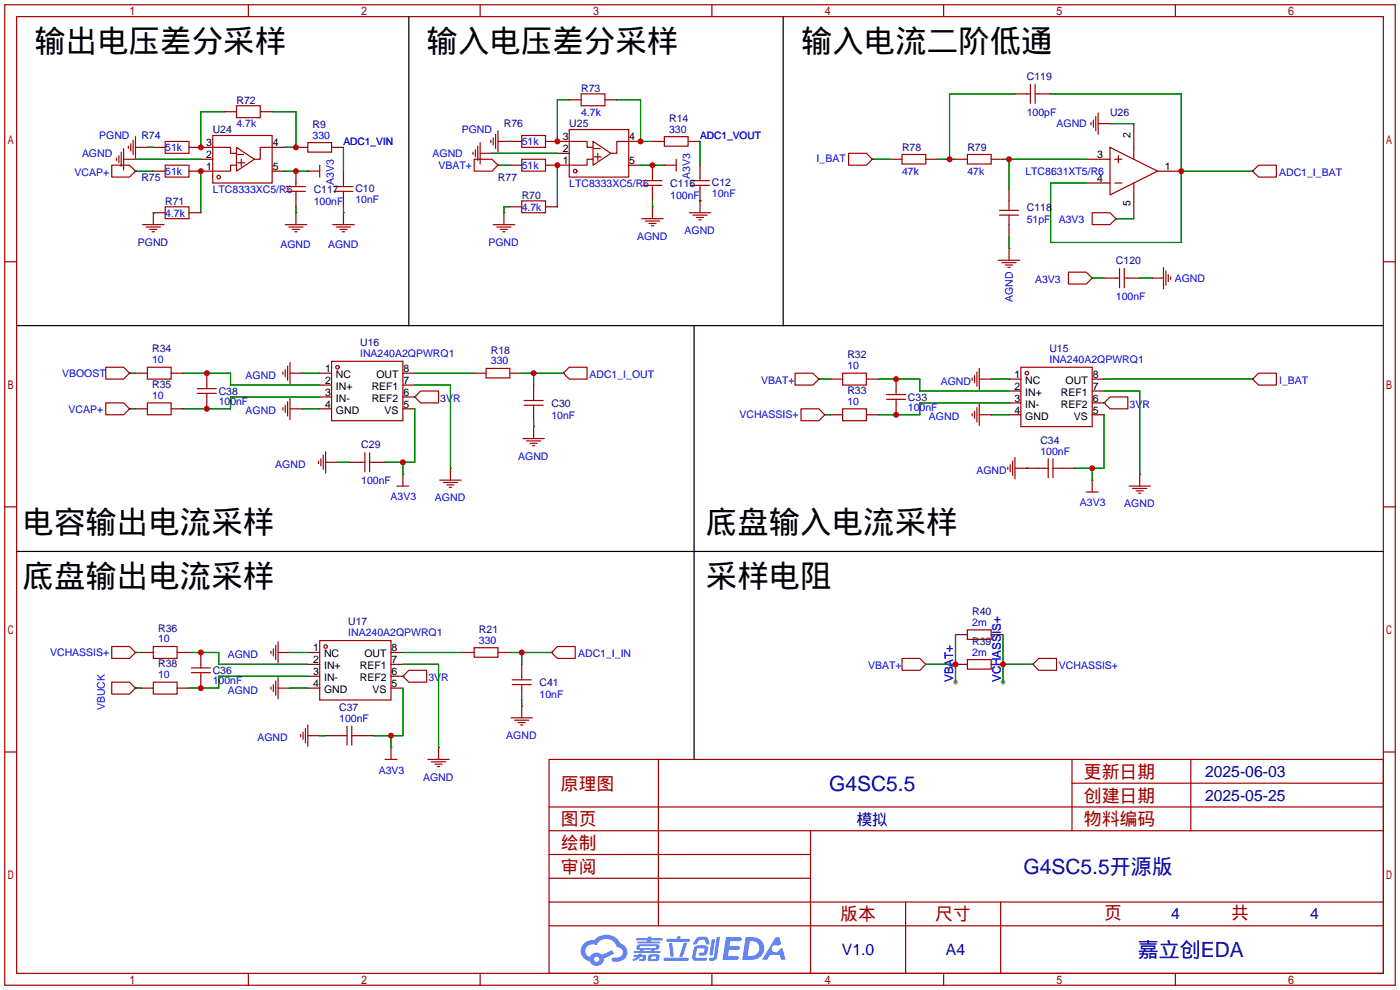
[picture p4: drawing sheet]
<svg xmlns="http://www.w3.org/2000/svg" width="299mm" height="212mm" viewBox="0 0 299 212" stroke-linecap="round" stroke-linejoin="round" font-family="sans-serif">
<g fill="#999">
<circle cx="214.4" cy="145.8" r=".51"/>
<circle cx="204.2" cy="145.8" r=".51"/>
</g>
<g fill="none" stroke="#a10000" stroke-width=".25">
<path d="M1 1h297.2v209.6h-297.2zM3.6 3.6h292.1v204.4h-292.1zM53.1 1v2.6M102.6 1v2.6M152.1 1v2.6M201.7 1v2.6M251.2 1v2.6M1 55.9h2.6M295.7 55.9h2.5M1 108.3h2.6M295.7 108.3h2.5M1 160.7h2.6"/>
<path d="M117.3 162.3h178.4v45.7h-178.4zM117.3 177.5h178.4M117.3 172.5h178.4M140.7 162.3v35.6M173.2 177.5v30.5M229.1 162.3v15.2M229.1 167.4h66.6M254.5 162.3v15.2M295.7 160.7h2.5M117.3 182.6h55.9M117.3 197.9h178.4M117.3 192.8h178.4"/>
<path d="M117.3 187.7h55.9M193.5 192.8v15.2M213.9 192.8v15.2M53.1 208v2.6M102.6 208v2.6M152.1 208v2.6M201.7 208v2.6M251.2 208v2.6"/>
</g>
<g fill="#5487ff">
<path d="M155.2 200.3h2.6a.48 .48 0 0 1 .7 .4 .48 .48 0 0 1-.6 .4h-1.8l-.2 1.1h1.9a.43 .43 0 0 1 .4 .4 .43 .43 0 0 1-.5 .4h-1.9l-.2 1.3h1.7a.45 .45 0 0 1 .5 .2 .45 .45 0 0 1-.1 .6h-3.3z"/>
<path d="M165.7 200.3h.9l.4 1.5-.8 .3a.84 .84 0 0 0-1.2 .3 .84 .84 0 0 0 .4 1.1 .84 .84 0 0 0 1.1-.4l.1-.2 .6-.3 .7 2.5h-1l-.2-1h-2.1l-.6 1h-1.1z"/>
<path d="M152.1 200.8h.7l-.5 3.1a.36 .36 0 0 1-.3 .3 .36 .36 0 0 1-.4-.3z"/>
<path d="M153.2 200.2h.7l-.6 4.3a1.13 1.13 0 0 1-1.8 .6l.2-.4h.7l.2-.2z"/>
<path d="M148.9 200.6l.6-.4h1a.77 .77 0 0 1 .9 .5l.3 1-.2 .2h-.5l-.3-.9-.2-.2-1 .1-.7 1-.6-.1-.1-.2z"/>
<path d="M148.4 202.4l.6-.3h1.7a.81 .81 0 0 1 .7 .5 .81 .81 0 0 1-.2 .8 .81 .81 0 0 1-.9 .8h-.7a.32 .32 0 0 1-.3-.3 .32 .32 0 0 1 .4-.3h.7l.2-.9-1.6 .1-.4 1.8 2.2 .1a.32 .32 0 0 1 .3 .4 .32 .32 0 0 1-.4 .2h-2.2l-.5-.3-.1-.5z"/>
<path d="M141.9 204.7h5a.33 .33 0 0 1 .3 .3 .33 .33 0 0 1-.3 .3h-4.9l-.2-.1z"/>
<path d="M146.1 201.5h.8l-.7 2a.98 .98 0 0 1-.7 1.1l-.3-.3z"/>
<path d="M143 201.6h.7l.3 2.5a.34 .34 0 0 1-.3 .4 .34 .34 0 0 1-.4-.3z"/>
<path d="M142.5 200.7h2.1l.3-.6h.6l-.1 .6h1.7a.32 .32 0 0 1 .4 .3 .32 .32 0 0 1-.4 .3h-4.5l-.2-.2z"/>
<path d="M135.5 204.1h.9l.1-.3h.6v.3h.8a.82 .82 0 0 1-.5 1.3h-.8v-.4l.7-.1 .1-.3a.68 .68 0 0 0-1 .4l-1.1 .4-.1-.4 .9-.5h-.7z"/>
<path d="M136 200.5h2.4l.1-.3h.7v.3h2.2l.2 .3-.2 .2h-2.3v.2h1.8l.2 .3-.2 .1h-4.5l-.1-.4h2l.1-.2h-2.3l-.1-.2z"/>
<path d="M159.4 200.3l-.8 4.9h1.7a2.5 2.5 0 0 0 3-2.5 2.5 2.5 0 0 0-3.1-2.4zM160.3 201.1a1.61 1.61 0 0 1 2 1.5 1.61 1.61 0 0 1-1.8 1.7h-.7z"/>
<path d="M136.2 202a.55 .55 0 0 0-.2 .8 .55 .55 0 0 0 .7 .2l.1 .3h-1.3v.3l5.4 .1 .3-.2-.2-.2h-1.2l.2-.3a.7 .7 0 0 0 .8-.3 .7 .7 0 0 0 0-.8l-4.2-.1zM136.8 202.3l3.3-.1 .1 .1-.2 .3h-3.2zM137.5 203h1.7l-.2 .3h-1.4z"/>
<path d="M138.6 204.2a1.05 1.05 0 0 0 0 1.2 2.91 2.91 0 0 0 2.2-.2 .98 .98 0 0 0 0-1.2h-1.6zM139.2 204.5l.9-.1 .1 .4-.2 .2-.8-.1z"/>
<path d="M124.9 201.6a2.23 2.23 0 0 0-.7 2.3 2.23 2.23 0 0 0 1.8 1.6 1.58 1.58 0 0 0 1.8 .9 1.58 1.58 0 0 0 1.3-1.5l2.2-1.1-.5-.7-2.1 1a1.65 1.65 0 0 0-2.7 .4 1.45 1.45 0 0 1-.8-1.9 1.45 1.45 0 0 1 2-.7l.3 .1a2.3 2.3 0 0 1 2.3-1.3 2.3 2.3 0 0 1 2 1.7 1.12 1.12 0 0 1 1.3 1 1.12 1.12 0 0 1-1.1 1.2h-.7a.45 .45 0 0 0-.6 .4 .45 .45 0 0 0 .5 .5 2.21 2.21 0 0 0 2.2-.5 2.21 2.21 0 0 0 .5-2.3 2.13 2.13 0 0 0-1.3-1.1 3.3 3.3 0 0 0-5.6-.7l-1.1 .1zM127 205a.57 .57 0 0 1 1.1 0 .57 .57 0 0 1-1.1 0z"/>
</g>
<g fill="none" stroke="#a10000" stroke-width=".25">
<path d="M220.2 18v4.1M221.2 18v4.1M23.9 35.3h3.8l1.3 1.3-1.3 1.2h-3.8zM24.9 33.8v.5M25.4 33.3v1.5M25.9 32.5v3.1M26.4 34h2.6M26.4 31.8v4.5M27.4 31.2v.6M27.9 30.7v1.6M28.4 30v3M29 31.5h2.5"/>
<path d="M29 29.2v4.6M35.3 30.2h5.1v2.6h-5.1zM35.3 35.3h5.1v2.5h-5.1zM45.5 29h12.7v10.1h-12.7zM45.5 31.5h3.8v1.3h1.2M50.5 22.6h5.1v2.5h-5.1zM50.5 35.3h-1.2v1.3h-3.8M50.5 31.5l3.9 2.5-3.9 2.6zM50.8 34.8h1.5M50.8 33h1.3M51.6 34v1.6M58.2 31.5h-2.6v2.5h-1.2"/>
<path d="M61.2 39.9h4.1M63.2 39.1v.8M65.8 30.5h5.1v2h-5.1zM65.8 36.6h2.5M68.3 35.3v2.5M71.4 39.9h4M73.4 39.1v.8M101.1 32.5v.5M101.3 34h3.9l1.2 1.3-1.2 1.3h-3.9zM101.6 32v1.5M102.1 31.2v3.1M102.6 32.8h2.6"/>
<path d="M102.6 30.5v4.6M104.9 30v.5M105.4 29.5v1.5M105.9 28.7v3.1M106.4 30.2h2.6M106.4 27.9v4.6M111.5 29h5.1v2.5h-5.1zM111.5 34h5.1v2.6h-5.1zM121.7 27.7h12.7v10.1h-12.7zM121.7 30.2h3.8v1.3h1.2M124.2 20.1h5.1v2.5h-5.1zM126.7 34h-1.2v1.3h-3.8"/>
<path d="M126.7 30.2l3.9 2.6-3.9 2.5zM127 33.5h1.5M127 31.8h1.3M127.8 32.8v1.5M134.4 30.2h-2.6v2.6h-1.2M137.4 38.6h4.1M137.4 39.6h4.1M139.4 37.8v.8M139.4 39.6v.8M142 29.2h5.1v2h-5.1zM142 35.3h2.5M144.5 34v2.6"/>
<path d="M147.6 38.6h4M147.6 39.6h4M149.6 37.8v.8M149.6 39.6v.8M181.4 32.8h3.8l1.2 1.2-1.2 1.3h-3.8zM192.8 33h5.1v2.1h-5.1zM206.8 33h5v2.1h-5zM219.5 20.1h.7M221.2 20.1h.8M233.2 26.2v.5M233.7 25.7v1.5M234.2 24.9v3"/>
<path d="M234.7 26.4h2.5M234.7 24.1v4.6M237.2 31.5l10.2 5.1-10.2 5.1zM238.3 34h1.5M238.3 39.1h1.5M239 33.3v1.5M242.3 31.5v2.5M242.3 39.1v2.6M269 35.3h3.8v2.5h-3.8l-1.3-1.2zM30.5 48h4.6M31.2 48.5h3.1M32 49h1.5"/>
<path d="M32.5 49.5h.5M32.8 45.5v2.5M35.3 44.2h5.1v2.5h-5.1zM61 48h4.5M61.2 40.9h4.1M61.7 48.5h3.1M62.5 49h1.5M63 49.5h.5M63.2 40.9v.8M63.2 45.5v2.5M71.1 48h4.6M71.4 40.9h4"/>
<path d="M71.9 48.5h3M72.6 49h1.6M73.2 49.5h.5M73.4 40.9v.8M73.4 45.5v2.5M105.4 48h4.6M106.2 48.5h3M106.9 49h1.6M107.4 49.5h.5M107.7 45.5v2.5M111.5 42.9h5.1v2.6h-5.1zM137.2 46.7h4.5"/>
<path d="M137.9 47.2h3.1M138.7 47.8h1.5M139.2 48.3h.5M139.4 44.2v2.5M147.3 45.5h4.6M148.1 46h3M148.8 46.5h1.6M149.4 47h.5M149.6 42.9v2.6M213.4 55.6h4.5M213.6 46h4.1M213.6 45h4.1"/>
<path d="M214.1 56.1h3.1M214.9 56.6h1.5M215.4 57.2h.5M215.6 42.9v2.1M215.6 46v2M215.6 53.1v2.5M228.3 58.2h3.9l1.2 1.2-1.2 1.3h-3.9zM233.4 45.5h3.8l1.3 1.2-1.3 1.3h-3.8zM238.5 59.4h.8M239.3 57.4v4.1M240.3 59.4h.7M240.3 57.4v4.1"/>
<path d="M246.1 59.4h2.6M248.7 57.2v4.5M249.2 57.9v3.1M249.7 58.7v1.5M250.2 59.2v.5M22.6 78.5h3.8l1.3 1.3-1.3 1.2h-3.8zM31.5 78.5h5.1v2.5h-5.1zM60.5 79.5v.5M61 79v1.5M61.5 78.2v3.1M62 77.5v4.5M62 79.8h2.5"/>
<path d="M70.9 77.2h15.2v12.7h-15.2zM103.9 78.7h5.1v2.1h-5.1zM120.4 79.8l1.3-1.3h3.8v2.5h-3.8zM169.9 79.8h3.8l1.3 1.2-1.3 1.3h-3.8zM180.1 79.8h5.1v2.5h-5.1zM208.8 79.5v3M209.3 78.7v4.6M218.2 78.5h15.2v12.7h-15.2zM269 79.8h3.8v2.5h-3.8l-1.3-1.3zM22.6 86.1h3.8l1.3 1.3-1.3 1.2h-3.8zM31.5 86.1h5.1v2.5h-5.1zM42.2 84.1h4"/>
<path d="M42.2 83.1h4M44.2 82.3v.8M44.2 84.1v.7M60.5 87.1v.5M61 86.6v1.5M61.5 85.9v3M62 87.4h2.5M62 85.1v4.6M68.1 98.6v.5M68.6 98v1.6M69.1 97.3v3M69.6 98.8h2.5"/>
<path d="M69.6 96.5v4.6M77.2 98.8h.8M78 96.8v4M79 98.8h.8M79 96.8v4M88.6 84.8l1.3-1.2h3.8v2.5h-3.8zM111.8 93.7h4.5M112 86.6h4.1M112 85.6h4.1M112.5 94.2h3.1M113.3 94.7h1.5M113.8 95.2h.5"/>
<path d="M114 84.8v.8M114 86.6v.8M114 91.2v2.5M171.2 87.4h3.8l1.3 1.2-1.3 1.3h-3.8zM180.1 87.4h5.1v2.5h-5.1zM189.5 85.3h4M189.5 84.3h4M191.5 83.6v.7M191.5 85.3v.8M207.8 80.8v.5M207.8 88.4v.5M208.3 80.3v1.5"/>
<path d="M208.3 87.9v1.5M208.8 87.1v3.1M209.3 88.6h2.5M209.3 86.4v4.5M209.3 81h2.5M215.4 99.8v.5M215.9 99.3v1.5M216.4 98.6v3M216.9 97.8v4.6M224 98v4.1M225 98v4.1M237.2 84.8h3.8v2.6h-3.8l-1.2-1.3z"/>
<path d="M84.8 103.9h2.6M86.1 101.3v2.6M94 102.6h4.6M94.7 103.1h3.1M95.5 103.6h1.5M96 104.1h.5M96.3 100.1v2.5M216.9 100.1h2.6M222 100.1h2M225 100.1h2.1M232.2 105.2h2.5M233.4 102.6v2.6"/>
<path d="M241.3 103.9h4.6M242.1 104.4h3M242.8 104.9h1.5M243.3 105.4h.5M243.6 101.3v2.6M23.9 138.2h3.8l1.3 1.2-1.3 1.3h-3.8zM32.8 138.2h5v2.5h-5zM57.9 139.2v.5M58.4 138.7v1.5M58.9 137.9v3.1M59.4 137.2v4.5M59.4 139.4h2.6"/>
<path d="M68.3 136.9h15.3v12.7h-15.3zM101.3 138.4h5.1v2.1h-5.1zM117.9 139.4l1.2-1.2h3.8v2.5h-3.8zM206.8 134.6h5v2.1h-5zM23.9 145.8h3.8l1.3 1.3-1.3 1.2h-3.8zM32.8 145.8h5v2.5h-5zM40.9 143.8h4.1M40.9 142.7h4.1M42.9 142v.7M42.9 143.8v.7M57.9 146.8v.5M58.4 146.3v1.5"/>
<path d="M58.9 145.5v3.1M59.4 147.1h2.6M59.4 144.8v4.6M64.3 157v.5M64.8 156.5v1.5M65.3 155.7v3.1M65.8 157.2h2.5M65.8 154.9v4.6M72.1 157.2h2.1M74.2 155.2v4.1M75.2 157.2h2M75.2 155.2v4.1"/>
<path d="M83.6 159.8v2.5M87.4 143.3h3.8v2.5h-3.8l-1.3-1.3zM93.7 159.8v2.5M109.2 153.4h4.6M109.5 146.3h4M109.5 145.3h4M110 153.9h3M110.7 154.4h1.6M111.3 154.9h.5M111.5 144.5v.8M111.5 146.3v.8M111.5 150.9v2.5"/>
<path d="M192.8 140.7h3.8l1.3 1.3-1.3 1.3h-3.8zM206.8 141h5v2h-5zM220.7 142l1.3-1.3h3.8v2.6h-3.8zM82.3 162.3h2.5M91.4 162.3h4.6M92.2 162.8h3M93 163.3h1.5M93.5 163.8h.5"/>
<circle cx="46.7" cy="37.8" r=".38"/>
<circle cx="122.9" cy="36.6" r=".38"/>
<circle cx="72.1" cy="78.5" r=".38"/>
<circle cx="219.5" cy="79.8" r=".38"/>
<circle cx="69.6" cy="138.2" r=".38"/>
</g>
<g fill="none" stroke="#870000" stroke-width=".25">
<path d="M29 34h.1M29 36.6h.1M31.5 31.5h.1M32.8 31.5h2.5M32.8 36.6h2.5M40.4 31.5h5.1M40.4 36.6h5.1M42.9 34h2.6M48 23.9h2.5M55.6 23.9h2.6M58.2 31.5h2.5M58.2 36.6h2.5"/>
<path d="M63.2 31.5h2.6M63.2 36.6v2.5M65.8 36.6h.1M70.9 31.5h2.5M73.4 36.6v2.5M105.2 32.8h.1M106.4 35.3h.1M109 30.2h.1M109 30.2h2.5M109 35.3h2.5M116.6 30.2h5.1M116.6 35.3h5.1"/>
<path d="M119.1 32.8h2.6M121.7 21.3h2.5M129.3 21.3h2.5M134.4 30.2h2.5M134.4 35.3h2.5M139.4 30.2h2.6M139.4 35.3v2.5M142 35.3h.1M147.1 30.2h2.5M149.6 35.3v2.5M186.4 34h.1M190.2 34h2.6"/>
<path d="M197.9 34h2.5M204.2 34h2.6M211.8 34h2.6M216.9 20.1h2.6M222 20.1h2.5M232.2 34h5M232.2 39.1h5M237.2 26.4h.1M242.3 26.4v5.1M247.4 36.6h5.1M267.7 36.6h.1M32.8 45.5h.1"/>
<path d="M32.8 45.5h2.5M40.4 45.5h2.5M63.2 45.5h.1M63.2 41.7v2.5M73.4 45.5h.1M73.4 41.7v2.5M107.7 45.5h.1M109 44.2h2.5M116.6 44.2h2.5M139.4 44.2h.1M139.4 40.4v2.5M149.6 42.9h.1"/>
<path d="M149.6 40.4v2.5M215.6 53.1h.1M215.6 40.4v2.5M215.6 48v2.5M233.4 59.4h.1M236 59.4h2.5M238.5 46.7h.1M241 59.4h2.6M242.3 41.7v5M246.1 59.4h.1M27.7 79.8h.1M29 79.8h2.5"/>
<path d="M36.6 79.8h2.5M44.2 79.8v2.5M64.5 79.8h.1M68.3 79.8h2.6M86.1 79.8h2.5M101.3 79.8h2.6M109 79.8h2.5M120.4 79.8h.1M27.7 87.4h.1M29 87.4h2.5M36.6 87.4h2.5M44.2 84.8v2.6"/>
<path d="M64.5 87.4h.1M68.3 82.3h2.6M68.3 84.8h2.6M68.3 87.4h2.6M72.1 98.8h.1M74.7 98.8h2.5M79.8 98.8h2.5M86.1 82.3h2.5M86.1 84.8h2.5M86.1 87.4h2.5M88.6 84.8h.1M114 91.2h.1"/>
<path d="M114 82.3v2.5M114 87.4v2.5M175 81h.1M176.3 88.6h.1M177.5 81h2.6M177.5 88.6h2.6M185.2 81h2.5M185.2 88.6h2.5M191.5 81v2.6M191.5 86.1v2.5M211.8 88.6h.1M211.8 81h.1"/>
<path d="M215.6 81h2.6M215.6 83.6h2.6M215.6 86.1h2.6M215.6 88.6h2.6M233.4 81h2.6M233.4 83.6h2.6M233.4 86.1h2.6M233.4 88.6h2.6M236 86.1h.1M267.7 81h.1M86.1 101.3h.1M96.3 100.1h.1"/>
<path d="M219.5 100.1h.1M219.5 100.1h2.5M227.1 100.1h2.5M233.4 102.6h.1M243.6 101.3h.1M29 139.4h.1M30.2 139.4h2.6M37.8 139.4h2.6M42.9 139.4v2.6M62 139.4h.1M65.8 139.4h2.5M83.6 139.4h2.5"/>
<path d="M98.8 139.4h2.5M106.4 139.4h2.6M117.9 139.4h.1M204.2 135.6h2.6M211.8 135.6h2.6M29 147.1h.1M30.2 147.1h2.6M37.8 147.1h2.6M42.9 144.5v2.6M62 147.1h.1M65.8 142h2.5M65.8 144.5h2.5"/>
<path d="M65.8 147.1h2.5M68.3 157.2h.1M69.6 157.2h2.5M77.2 157.2h2.6M83.6 159.8h.1M83.6 142h2.5M83.6 144.5h2.5M83.6 147.1h2.5M86.1 144.5h.1M93.7 159.8h.1M111.5 150.9h.1M111.5 142v2.5"/>
<path d="M111.5 147.1v2.5M197.9 142h.1M204.2 142h2.6M211.8 142h2.6M220.7 142h.1"/>
</g>
<g fill="none" stroke="#008700" stroke-width=".25">
<path d="M29 34h13.9M29 36.6h3.8M31.5 31.5h1.3M42.9 36.6v8.9M48 23.9h-5.1v7.6M58.2 23.9h5v7.6h-2.5M60.7 36.6h5.1M73.4 31.5v5.1M105.2 32.8h13.9M106.4 35.3h2.6M109 30.2h.1M119.1 35.3v8.9"/>
<path d="M121.7 21.3h-2.6v8.9M131.8 21.3h5.1v8.9h2.5M136.9 35.3h5.1M149.6 30.2v5.1M186.4 34h3.8M200.4 34h3.8M214.4 34h17.8M215.6 34v6.4M216.9 20.1h-14v13.9M224.5 20.1h28v31.7h-28v-12.7h7.7M237.2 26.4h5.1M252.5 36.6h15.2"/>
<path d="M32.8 45.5h.1M63.2 44.2v1.3M73.4 44.2v1.3M109 44.2h-1.3v1.3M139.4 42.9v1.3M149.6 42.9h.1M215.6 50.5v2.6M233.4 59.4h2.6M238.5 46.7h3.8M243.6 59.4h2.5M27.7 79.8h1.3M39.1 79.8h10.2v2.5h19"/>
<path d="M64.5 79.8h3.8M88.6 79.8h12.7M111.5 79.8h8.9M114 79.8v2.5M27.7 87.4h1.3M64.5 87.4h3.8M68.3 84.8h-19v2.6h-10.2M72.1 98.8h2.6M86.1 98.8v2.5M88.6 84.8h.1M88.6 82.3h7.7v17.8M88.6 87.4v11.4h-6.3"/>
<path d="M114 89.9v1.3M175 81h2.5M176.3 88.6h1.2M187.7 81h8.9v2.6h19M211.8 81h3.8M211.8 88.6h3.8M215.6 86.1h-19v2.5h-8.9M236 86.1h.1M236 83.6h7.6v17.7M236 81h31.7M236 88.6v11.5h-6.4M219.5 100.1h.1"/>
<path d="M233.4 100.1v2.5M29 139.4h1.2M40.4 139.4h6.3v2.6h19.1M62 139.4h3.8M86.1 139.4h12.7M109 139.4h8.9M111.5 139.4v2.6M204.2 135.6v10.2M214.4 135.6v10.2M29 147.1h1.2M62 147.1h3.8M65.8 144.5h-19.1v2.6h-6.3"/>
<path d="M68.3 157.2h1.3M83.6 157.2v2.6M86.1 144.5h.1M86.1 147.1v10.1h-6.3M86.1 142h7.6v17.8M111.5 149.6v1.3M197.9 142h6.3M214.4 142h6.3"/>
</g>
<path d="M87.4 3.6v66M167.4 3.6v66M3.6 69.6h292.1M148.3 69.6v92.7M3.6 117.9h292.1" fill="none" stroke="#000" stroke-width=".25"/>
<g fill="#c00">
<circle cx="63.2" cy="31.5" r=".63"/>
<circle cx="42.9" cy="31.5" r=".63"/>
<circle cx="42.9" cy="36.6" r=".63"/>
<circle cx="63.2" cy="36.6" r=".63"/>
<circle cx="119.1" cy="35.3" r=".63"/>
<circle cx="119.1" cy="30.2" r=".63"/>
<circle cx="136.9" cy="30.2" r=".63"/>
<circle cx="139.4" cy="35.3" r=".63"/>
<circle cx="202.9" cy="34" r=".63"/>
<circle cx="215.6" cy="34" r=".63"/>
<circle cx="252.5" cy="36.6" r=".63"/>
<circle cx="44.2" cy="79.8" r=".63"/>
<circle cx="114" cy="79.8" r=".63"/>
<circle cx="86.1" cy="98.8" r=".63"/>
<circle cx="44.2" cy="87.4" r=".63"/>
<circle cx="191.5" cy="81" r=".63"/>
<circle cx="191.5" cy="88.6" r=".63"/>
<circle cx="233.4" cy="100.1" r=".63"/>
<circle cx="42.9" cy="139.4" r=".63"/>
<circle cx="42.9" cy="147.1" r=".63"/>
<circle cx="111.5" cy="139.4" r=".63"/>
<circle cx="83.6" cy="157.2" r=".63"/>
<circle cx="214.4" cy="142" r=".63"/>
<circle cx="204.2" cy="142" r=".63"/>
</g>
<g font-size="6.7">
<text x="7.4" y="11.1">输出电压差分采样</text>
<text x="91.2" y="11.1">输入电压差分采样</text>
<text x="171.2" y="11.1">输入电流二阶低通</text>
<text x="4.8" y="114">电容输出电流采样</text>
<text x="150.9" y="114">底盘输入电流采样</text>
<text x="4.8" y="125.4">底盘输出电流采样</text>
<text x="150.9" y="125.4">采样电阻</text>
</g>
<g font-size="4.5" fill="#000080">
<text x="177.2" y="169">G4SC5.5</text>
<text x="218.8" y="186.8">G4SC5.5开源版</text>
<text x="243.2" y="204.6">嘉立创EDA</text>
</g>
<g font-size="3.8" fill="#a00000">
<text x="231.6" y="166.2">更新日期</text>
<text x="119.9" y="168.8">原理图</text>
<text x="231.6" y="171.3">创建日期</text>
<text x="119.9" y="176.4">图页</text>
<text x="231.6" y="176.4">物料编码</text>
<text x="119.9" y="181.5">绘制</text>
<text x="119.9" y="186.6">审阅</text>
<text x="179.6" y="196.7">版本</text>
<text x="199.9" y="196.7">尺寸</text>
<text x="236" y="196.5">页</text>
<text x="263.1" y="196.5">共</text>
</g>
<g font-size="3.4" fill="#000080">
<text x="257.6" y="166.1">2025-06-03</text>
<text x="257.6" y="171.2">2025-05-25</text>
<text x="183.1" y="176.2">模拟</text>
<text x="250.3" y="196.3">4</text>
<text x="280" y="196.3">4</text>
<text x="179.9" y="204.2">V1.0</text>
<text x="202.2" y="204.2">A4</text>
</g>
<g font-size="2.5" fill="#00f">
<text x="203.7" y="145.8" transform="rotate(-90 203.7 145.8)">VBAT+</text>
<text x="213.9" y="145.8" transform="rotate(-90 213.9 145.8)">VCHASSIS+</text>
</g>
<g font-size="2.2" fill="#000080">
<text x="219.5" y="17.1">C119</text>
<text x="50.5" y="22.2">R72</text>
<text x="124.2" y="19.6">R73</text>
<text x="30.2" y="29.8">R74</text>
<text x="45.5" y="28.5">U24</text>
<text x="66.8" y="27.3">R9</text>
<text x="107.7" y="27.2">R76</text>
<text x="121.7" y="27.2">U25</text>
<text x="143" y="26.1">R14</text>
<text x="237.2" y="24.7">U26</text>
<text x="192.8" y="32.3">R78</text>
<text x="206.8" y="32.3">R79</text>
<text x="30.2" y="38.7">R75</text>
<text x="67.1" y="41.2">C117</text>
<text x="75.9" y="41.1">C10</text>
<text x="106.4" y="38.7">R77</text>
<text x="143.3" y="39.9">C116</text>
<text x="152.1" y="39.8">C12</text>
<text x="35.3" y="43.7">R71</text>
<text x="111.5" y="42.5">R70</text>
<text x="219.5" y="45">C118</text>
<text x="238.5" y="56.4">C120</text>
<text x="32.5" y="75.3">R34</text>
<text x="77" y="74">U16</text>
<text x="104.9" y="75.6">R18</text>
<text x="181.1" y="76.6">R32</text>
<text x="224.3" y="75.2">U15</text>
<text x="32.5" y="83">R35</text>
<text x="46.7" y="84.3">C38</text>
<text x="117.9" y="86.9">C30</text>
<text x="181.1" y="84.2">R33</text>
<text x="194.1" y="85.6">C33</text>
<text x="77.2" y="95.8">C29</text>
<text x="222.4" y="94.9">C34</text>
<text x="207.8" y="131.5">R40</text>
<text x="33.8" y="135">R36</text>
<text x="74.4" y="133.6">U17</text>
<text x="102.4" y="135.3">R21</text>
<text x="207.8" y="137.8">R39</text>
<text x="33.8" y="142.6">R38</text>
<text x="45.5" y="144">C36</text>
<text x="115.3" y="146.6">C41</text>
<text x="72.5" y="152">C37</text>
</g>
<g font-size="2.2" fill="#00f">
<text x="21.2" y="29.8">PGND</text>
<text x="50.5" y="27.2">4.7k</text>
<text x="66.8" y="29.6">330</text>
<text x="98.7" y="28.5">PGND</text>
<text x="124.2" y="24.7">4.7k</text>
<text x="143" y="28.3">330</text>
<text x="149.6" y="29.8">ADC1_VOUT</text>
<text x="219.5" y="24.7">100pF</text>
<text x="225.8" y="27.2">AGND</text>
<text x="17.5" y="33.6">AGND</text>
<text x="35.3" y="32.3">51k</text>
<text x="73.4" y="31.1">ADC1_VIN</text>
<text x="92.5" y="33.6">AGND</text>
<text x="111.5" y="31">51k</text>
<text x="174.5" y="34.7">I_BAT</text>
<text x="15.9" y="37.5">VCAP+</text>
<text x="35.3" y="37.4">51k</text>
<text x="45.5" y="41.2">LTC8333XC5/R6</text>
<text x="71.3" y="39.4" transform="rotate(-90 71.3 39.4)">A3V3</text>
<text x="93.7" y="36.1">VBAT+</text>
<text x="111.5" y="36.1">51k</text>
<text x="121.7" y="39.9">LTC8333XC5/R6</text>
<text x="147.5" y="38.2" transform="rotate(-90 147.5 38.2)">A3V3</text>
<text x="192.8" y="37.4">47k</text>
<text x="206.8" y="37.4">47k</text>
<text x="219.1" y="37.4">LTC8631XT5/R6</text>
<text x="273.4" y="37.6">ADC1_I_BAT</text>
<text x="35.3" y="46.3">4.7k</text>
<text x="67.1" y="43.7">100nF</text>
<text x="75.9" y="43.4">10nF</text>
<text x="111.5" y="45">4.7k</text>
<text x="143.3" y="42.5">100nF</text>
<text x="152.1" y="42.1">10nF</text>
<text x="219.5" y="47.6">51pF</text>
<text x="226.3" y="47.8">A3V3</text>
<text x="29.5" y="52.6">PGND</text>
<text x="59.9" y="53">AGND</text>
<text x="70.1" y="53">AGND</text>
<text x="104.4" y="52.6">PGND</text>
<text x="136.1" y="51.3">AGND</text>
<text x="146.3" y="50">AGND</text>
<text x="216.5" y="64.5" transform="rotate(-90 216.5 64.5)">AGND</text>
<text x="221.2" y="60.5">A3V3</text>
<text x="238.5" y="64.1">100nF</text>
<text x="251.1" y="60.3">AGND</text>
<text x="32.5" y="77.6">10</text>
<text x="77" y="76.2">INA240A2QPWRQ1</text>
<text x="104.9" y="77.9">330</text>
<text x="224.3" y="77.5">INA240A2QPWRQ1</text>
<text x="13.3" y="80.6">VBOOST</text>
<text x="52.5" y="81">AGND</text>
<text x="126" y="80.8">ADC1_I_OUT</text>
<text x="162.7" y="82.1">VBAT+</text>
<text x="181.1" y="78.9">10</text>
<text x="201" y="82.2">AGND</text>
<text x="273.4" y="82">I_BAT</text>
<text x="14.6" y="88.3">VCAP+</text>
<text x="32.5" y="85.2">10</text>
<text x="46.7" y="86.5">100nF</text>
<text x="52.5" y="88.6">AGND</text>
<text x="94.1" y="85.9">3VR</text>
<text x="117.9" y="89.5">10nF</text>
<text x="158" y="89.3">VCHASSIS+</text>
<text x="181.1" y="86.5">10</text>
<text x="194.1" y="87.8">100nF</text>
<text x="198.5" y="89.8">AGND</text>
<text x="241.4" y="87.1">3VR</text>
<text x="58.8" y="100">AGND</text>
<text x="110.8" y="98.3">AGND</text>
<text x="208.7" y="101.3">AGND</text>
<text x="222.4" y="97.2">100nF</text>
<text x="77.2" y="103.4">100nF</text>
<text x="83.5" y="106.9">A3V3</text>
<text x="93" y="107.2">AGND</text>
<text x="230.8" y="108.2">A3V3</text>
<text x="240.3" y="108.4">AGND</text>
<text x="33.8" y="137.3">10</text>
<text x="74.4" y="135.9">INA240A2QPWRQ1</text>
<text x="102.4" y="137.6">330</text>
<text x="207.8" y="133.8">2m</text>
<text x="10.7" y="140.1">VCHASSIS+</text>
<text x="48.7" y="140.6">AGND</text>
<text x="123.6" y="140.5">ADC1_I_IN</text>
<text x="185.5" y="143.1">VBAT+</text>
<text x="207.8" y="140.1">2m</text>
<text x="226.3" y="143">VCHASSIS+</text>
<text x="33.8" y="144.9">10</text>
<text x="45.5" y="146.2">100nF</text>
<text x="48.7" y="148.3">AGND</text>
<text x="91.6" y="145.5">3VR</text>
<text x="115.3" y="149.2">10nF</text>
<text x="22.4" y="151.8" transform="rotate(-90 22.4 151.8)">VBUCK</text>
<text x="72.5" y="154.3">100nF</text>
<text x="55" y="158.4">AGND</text>
<text x="108.2" y="158">AGND</text>
<text x="80.9" y="165.3">A3V3</text>
<text x="90.4" y="166.9">AGND</text>
</g>
<g font-size="2.2">
<text x="241.6" y="29.5" transform="rotate(-90 241.6 29.5)">2</text>
<text x="44.1" y="31.3">3</text>
<text x="44.1" y="33.8">2</text>
<text x="58.3" y="31.3">4</text>
<text x="120.3" y="30">3</text>
<text x="120.3" y="32.6">2</text>
<text x="120.3" y="35.1">1</text>
<text x="134.5" y="35.1">5</text>
<text x="134.5" y="30">4</text>
<text x="234.5" y="33.8">3</text>
<text x="44.1" y="36.4">1</text>
<text x="58.3" y="36.4">5</text>
<text x="234.5" y="38.9">4</text>
<text x="248.9" y="36.4">1</text>
<text x="241.6" y="43.9" transform="rotate(-90 241.6 43.9)">5</text>
<text x="69.5" y="79.5">1</text>
<text x="69.5" y="82.1">2</text>
<text x="71.8" y="80.8">NC</text>
<text x="71.8" y="83.4">IN+</text>
<text x="79.4" y="83.4">REF1</text>
<text x="80.4" y="80.8">OUT</text>
<text x="86.2" y="82.1">7</text>
<text x="86.2" y="79.5">8</text>
<text x="216.8" y="80.8">1</text>
<text x="216.8" y="83.4">2</text>
<text x="219.1" y="82.1">NC</text>
<text x="227.8" y="82.1">OUT</text>
<text x="233.6" y="83.4">7</text>
<text x="233.6" y="80.8">8</text>
<text x="69.5" y="84.6">3</text>
<text x="69.5" y="87.2">4</text>
<text x="71.8" y="85.9">IN-</text>
<text x="71.8" y="88.4">GND</text>
<text x="79.4" y="85.9">REF2</text>
<text x="82.2" y="88.4">VS</text>
<text x="86.2" y="87.2">5</text>
<text x="86.2" y="84.6">6</text>
<text x="216.8" y="85.9">3</text>
<text x="216.8" y="88.4">4</text>
<text x="219.1" y="84.6">IN+</text>
<text x="219.1" y="87.2">IN-</text>
<text x="219.1" y="89.7">GND</text>
<text x="226.8" y="87.2">REF2</text>
<text x="226.8" y="84.6">REF1</text>
<text x="229.5" y="89.7">VS</text>
<text x="233.6" y="88.4">5</text>
<text x="233.6" y="85.9">6</text>
<text x="67" y="139.2">1</text>
<text x="67" y="141.8">2</text>
<text x="69.3" y="140.5">NC</text>
<text x="69.3" y="143">IN+</text>
<text x="76.9" y="143">REF1</text>
<text x="77.9" y="140.5">OUT</text>
<text x="83.7" y="141.8">7</text>
<text x="83.7" y="139.2">8</text>
<text x="67" y="144.3">3</text>
<text x="67" y="146.9">4</text>
<text x="69.3" y="145.6">IN-</text>
<text x="69.3" y="148.1">GND</text>
<text x="76.9" y="145.6">REF2</text>
<text x="79.6" y="148.1">VS</text>
<text x="83.7" y="146.9">5</text>
<text x="83.7" y="144.3">6</text>
</g>
</svg>
